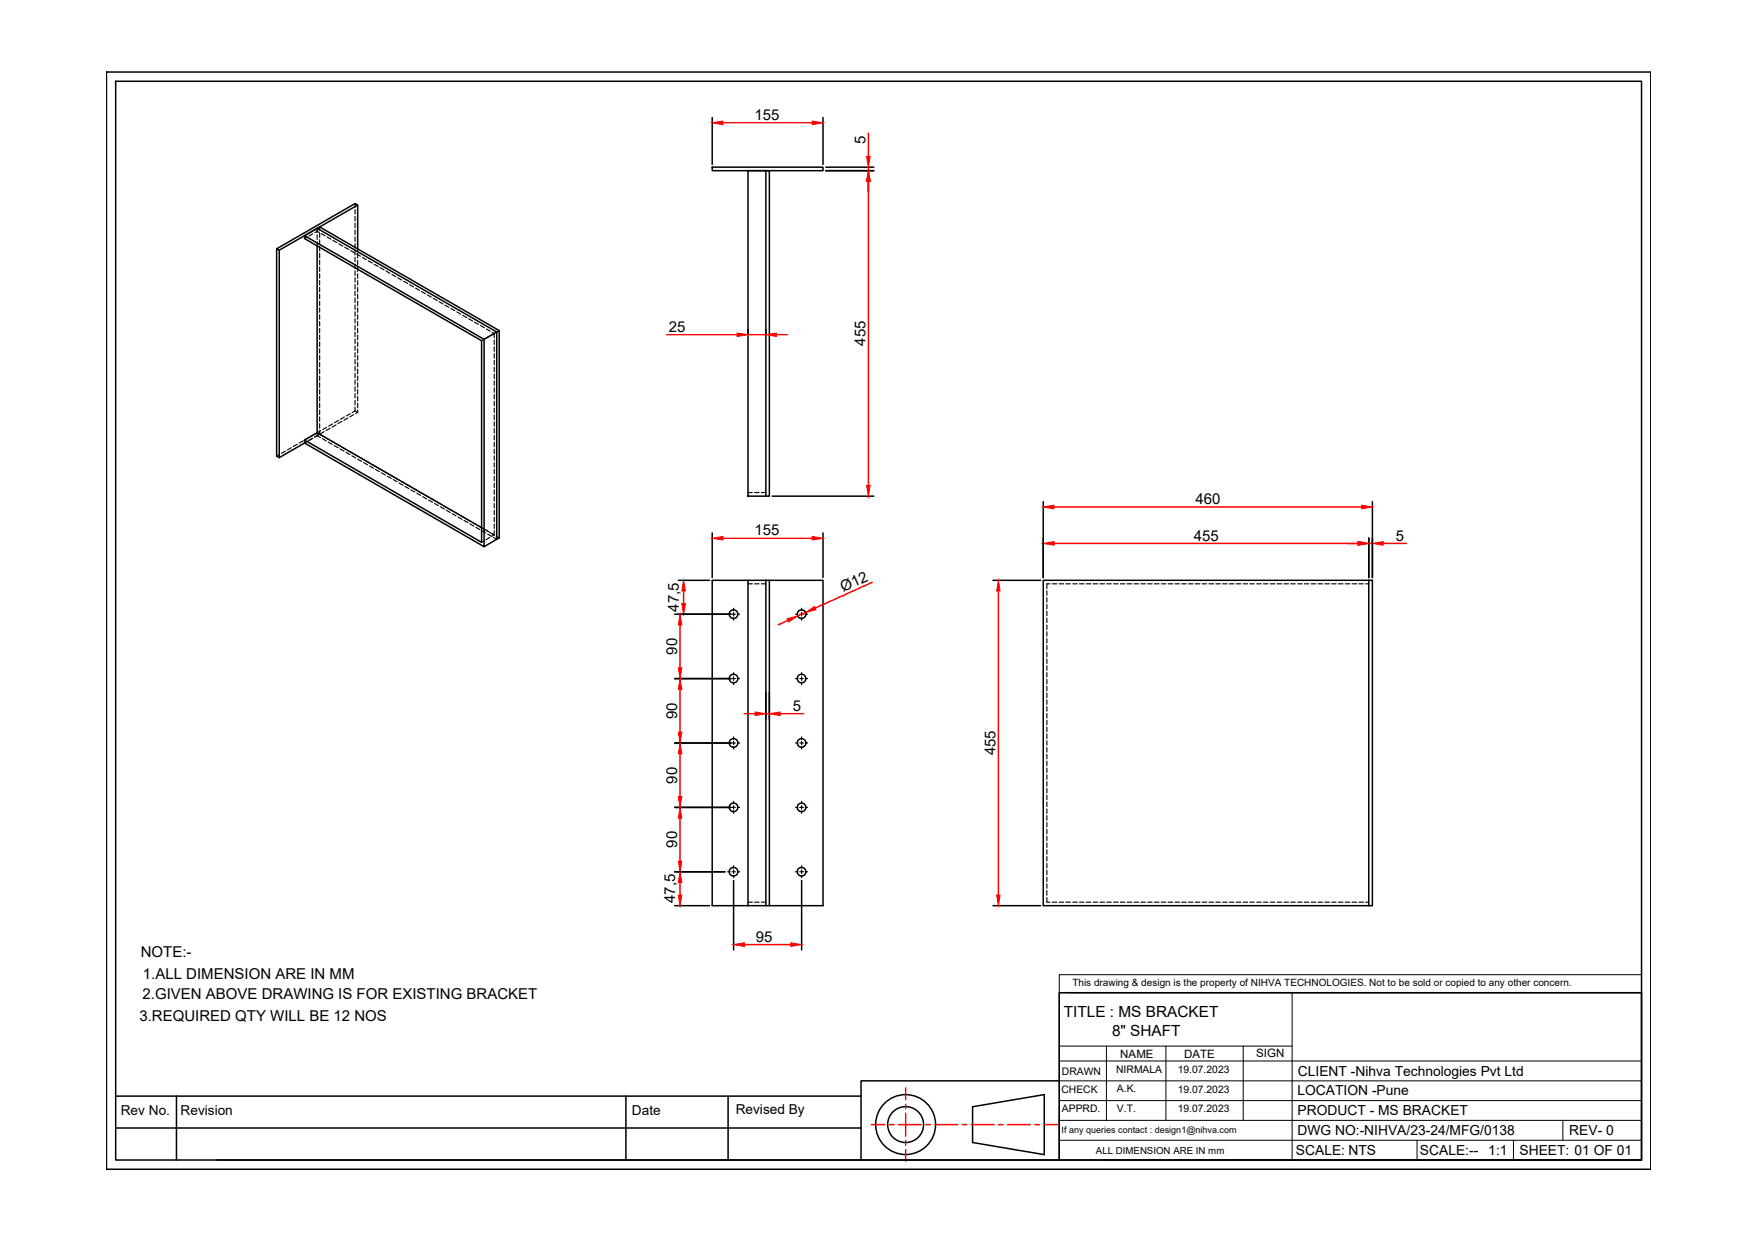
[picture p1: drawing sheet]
<svg xmlns="http://www.w3.org/2000/svg" width="297mm" height="210mm" viewBox="0 0 297 210" stroke-linecap="round" stroke-linejoin="round" font-family="sans-serif">
<!-- layer: 0 -->
<g fill="none" stroke="#000" stroke-width=".25">
<path d="M18 12.2h261.4v185.7h-261.4zM19.6 13.8h258.2v182.6h-258.2zM120.5 19.9v7.9M139.3 19.9v7.9M51.5 39.9l30.4 17.5v35.1l-30.4-17.5v-.5l30 17.3v-34.1l-30-17.3zM51.5 39.9l2.2-1.2 30.4 17.5-2.2 1.2M53.7 38.7l.4-.3 30.4 17.6M60.5 34.7v7.4M120.5 28.3h18.8v.6h-18.8zM126.6 28.9h3v55.1h-3zM129.6 28.9h.6v55.1h-.6M139.8 28.9h8.1"/>
<path d="M139.8 28.3h8.1M46.8 42.1l13.3-7.6 .4 .2-13.2 7.7zM46.8 42.1v35.1l.5 .3M47.3 42.4v35.1l4.2-2.5M53.7 41.6v31.7M126.6 55.8v.9M129.6 55.8v.9M51.5 74.5l2.2-1.2 27.8 16M84.1 91.3l.4-.2v-35.1l-.4 .2v35.1l-2.2 1.2M114.8 98.2h5.3M120.5 90.2v7.6M126.6 98.2h3v55.1h-3z"/>
<path d="M126.6 98.2h-6.1v55.1h6.1M129.6 98.2h.6v55.1h-.6M130.2 98.2h9.1v55.1h-9.1M130.7 84h17.2M139.3 90.2v7.6M168.1 98.2h8M176.6 84.9v12.9M231.7 98.2v55.1h-55.1v-55.1h55.7v55.1h-.6M231.7 91.1v6.7M232.3 84.9v12.9M114.2 104h9.5M114.2 114.9h9.5"/>
<path d="M129.6 117.2v4.5M130.2 117.2v4.5M114.2 125.8h9.5M114.2 136.7h9.5M114.2 153.3h5.9M114.2 147.6h8.5M124.2 149.1v11.7M135.7 149.1v11.7M168.1 153.3h8M179.3 168h98.5v28.4h-98.5zM19.6 190.9h126.1M19.6 185.5h126.1"/>
<path d="M29.9 185.5v10.9M105.9 185.5v10.9M123.2 185.5v10.9M145.7 196.4h33.6M164.6 187.3l12.1-2v10.2l-12.1-2.1zM179.3 183h-33.6v13.4h-109M186.7 196.4h91.1"/>
<circle cx="124.2" cy="104" r=".73"/>
<circle cx="124.2" cy="114.9" r=".73"/>
<circle cx="135.7" cy="114.9" r=".73"/>
<circle cx="135.7" cy="104" r=".73"/>
<circle cx="124.2" cy="125.8" r=".73"/>
<circle cx="124.2" cy="136.7" r=".73"/>
<circle cx="135.7" cy="125.8" r=".73"/>
<circle cx="135.7" cy="136.7" r=".73"/>
<circle cx="124.2" cy="147.6" r=".73"/>
<circle cx="135.7" cy="147.6" r=".73"/>
<circle cx="153.3" cy="190.4" r="5.1"/>
<circle cx="153.3" cy="190.4" r="3"/>
</g>
<g fill="none" stroke="#000" stroke-width=".19">
<path d="M52.9 39.6l-.6 .4M53.7 39.4v-.7v.5l-.4 .2M53.7 39.2l.3 .1M53.7 39.8v.7M54.1 38.4v.7M54.1 39.4v.8M54.4 39.5l.6 .4M60.1 34.5v.6M60.1 35.5v.7M60.1 36.6v.8M60.1 37.8v.7M60.1 38.9v.8"/>
<path d="M51.9 40.2l-.4 .2M53.7 40.9v.7M54.1 40.6v.8M54.1 41.7v.8M54.1 42.9v.8M54.1 44v.8M54.1 45.2v.8M54.1 46.4v.7M54.1 47.5v.8M54.1 48.7v.7M54.1 49.8v.8M54.1 51v.7"/>
<path d="M54.1 52.1v.8M54.1 53.3v.7M54.1 54.4v.8M54.1 55.6v.7M54.1 56.7v.8M54.1 57.9v.8M54.1 59v.8M55.4 40.1l.6 .4M56.3 40.7l.7 .4M57.3 41.3l.7 .4M58.3 41.8l.7 .4M59.4 42.4l.6 .4"/>
<path d="M60.1 40.1v.8M60.1 41.2v.8M60.1 42.4v.8M60.1 43.5v.8M60.1 44.7v.8M60.1 45.8v.8M60.1 47v.8M60.1 48.2v.7M60.1 49.3v.8M60.1 50.5v.7M60.1 51.6v.8M60.1 52.8v.8"/>
<path d="M60.1 53.9v.8M60.1 55.1v.8M60.1 56.2v.8M60.1 57.4v.7M60.1 58.5v.8M60.1 59.7v.8M60.3 43l.7 .4M60.5 42.1v.4M60.5 42.9v.8M60.5 44v.8M60.5 45.2v.8M60.5 46.4v.7"/>
<path d="M60.5 47.5v.8M60.5 48.7v.7M60.5 49.8v.8M60.5 51v.7M60.5 52.1v.8M60.5 53.3v.7M60.5 54.4v.8M60.5 55.6v.7M60.5 56.7v.8M60.5 57.9v.8M60.5 59v.8M61.3 43.6l.7 .4"/>
<path d="M62.3 44.2l.7 .3M63.3 44.7l.7 .4M64.3 45.3l.7 .4M65.3 45.9l.7 .4M66.3 46.5l.7 .3M67.3 47l.7 .4M68.3 47.6l.7 .4M69.3 48.2l.7 .4M70.3 48.8l.7 .3M71.3 49.3l.7 .4M72.3 49.9l.7 .4M73.3 50.5l.7 .4"/>
<path d="M74.3 51.1l.7 .4M75.3 51.6l.7 .4M76.3 52.2l.7 .4M77.3 52.8l.7 .4M78.3 53.4l.7 .4M79.3 54l.7 .3M80.3 54.5l.7 .4M81.3 55.1l.7 .4M81.9 57.4l-.4 .3M82.3 55.7l.7 .4M82.9 56.9l-.7 .4M83.3 56.3l.4 .2"/>
<path d="M83.7 56.5l-.5 .2M83.7 56.5v.7M83.7 57.6v.7M83.7 58.7v.8M83.7 59.9v.7M47.3 76.9l-.5 .3M48.3 76.4l-.7 .4M49.3 75.8l-.7 .4M50.3 75.2l-.7 .4M51.3 74.6l-.7 .4M51.9 74.8l-.4 .2 .4-.2M52.3 74.1l-.7 .3"/>
<path d="M52.9 74.2l-.7 .4M52.9 74.2l-.6 .4M53.3 73.5l-.7 .4M53.7 73.3v.4l-.4 .3M53.9 73.6l-.7 .4M54.1 60.2v.8M54.1 61.3v.8M54.1 62.5v.8M54.1 63.6v.8M54.1 64.8v.8M54.1 66v.7M54.1 67.1v.8"/>
<path d="M54.1 68.3v.7M54.1 69.4v.8M54.1 70.6v.7M54.1 71.7v.8M54.1 72.9v.6M54.3 72.9l-.7 .4M54.6 74.3l.6 .4M54.7 73.8l-.6-.3-.4 .2 .5 .4M54.9 73.1l-.7 .3M55 74l.6 .4M55.3 72.3l-.7 .4M55.6 74.8l.6 .4"/>
<path d="M55.9 72.5l-.7 .4M56 74.6l.7 .4M56.3 71.8l-.7 .3M56.6 75.4l.6 .4M56.9 71.9l-.7 .4M57 75.2l.7 .3M57.3 71.2l-.7 .4M57.6 76l.6 .4M57.9 71.3l-.7 .4M58 75.7l.7 .4M58.3 70.6l-.7 .4M58.5 76.6l.7 .4"/>
<path d="M58.9 70.8l-.7 .3M59 76.3l.6 .4M59.3 70l-.7 .4M59.6 77.2l.6 .3M59.9 70.2l-.7 .4M60 76.9l.6 .4M60.1 60.9v.7M60.1 62v.8M60.1 63.2v.7M60.1 64.3v.8M60.1 65.5v.7M60.1 66.6v.8"/>
<path d="M60.1 67.8v.7M60.1 68.9v.7M60.1 69.6l.4 .2M60.1 69.6l-.5 .2M60.5 60.2v.8M60.5 61.3v.8M60.5 62.5v.8M60.5 63.6v.8M60.5 64.8v.8M60.5 66v.7M60.5 67.1v.8M60.5 68.3v.7"/>
<path d="M60.5 69.4v.4M60.5 69.8l-.3 .2M60.6 77.7l.6 .4M61 77.5l.6 .4M61.6 78.3l.6 .4M62 78l.7 .4M62.5 78.9l.7 .4M63 78.6l.6 .4M63.5 79.5l.7 .3M64 79.2l.6 .4M65 79.8l.6 .4M83.7 61v.8"/>
<path d="M83.7 62.2v.7M83.7 63.3v.8M83.7 64.5v.7M83.7 65.6v.8M83.7 66.8v.7M83.7 67.9v.8M83.7 69.1v.8M83.7 70.2v.8M83.7 71.4v.8M83.7 72.5v.8M83.7 73.7v.8M83.7 74.8v.8"/>
<path d="M83.7 76v.8M83.7 77.2v.7M83.7 78.3v.8M83.7 79.5v.7M64.6 80l.6 .4M65.6 80.6l.6 .4M66 80.3l.6 .5M66.5 81.2l.7 .4M67 80.9l.6 .4M67.5 81.8l.7 .3M68 81.5l.6 .4M68.5 82.3l.7 .4"/>
<path d="M69 82.1l.6 .4M69.5 82.9l.7 .4M70 82.7l.6 .4M70.5 83.5l.7 .4M71 83.2l.6 .4M71.5 84.1l.7 .4M72 83.8l.6 .4M72.5 84.6l.7 .4M73 84.4l.6 .4M73.5 85.2l.7 .4M74 85l.6 .3M74.5 85.8l.7 .4"/>
<path d="M75 85.6l.6 .3M75.5 86.4l.7 .4M76 86.1l.6 .4M76.5 87l.7 .3M77 86.7l.6 .4M77.5 87.5l.7 .4M78 87.3l.6 .4M78.5 88.1l.7 .4M79 87.9l.6 .3M79.5 88.7l.7 .4M80 88.4l.6 .4M80.5 89.3l.7 .3"/>
<path d="M81 89l.6 .4M81.5 89.3l.4 .3M81.5 89.8l.7 .4M81.9 91.6l-.4 .2M82 89.6l.6 .4M82.2 89.7l.7 .4M82.5 90.4l.7 .4M82.9 91l-.7 .4M83 90.2l.6 .4M83.2 90.3l.5 .3-.5 .2M83.5 91l.6 .3M83.7 80.6v.8"/>
<path d="M83.7 81.8v.7M83.7 82.9v.8M83.7 84.1v.7M83.7 85.2v.8M83.7 86.4v.7M83.7 87.5v.8M83.7 88.7v.8M83.7 89.8v.8M83.9 90.7l.6 .4M126.6 98.8h.7M126.6 83.4h.7M127.7 98.8h.8"/>
<path d="M127.7 83.4h.8M128.9 98.8h.7M128.9 83.4h.7M177.7 98.8h-.5v.8M178.1 98.8h.8M179.3 98.8h.7M180.4 98.8h.8M181.6 98.8h.7M182.7 98.8h.8M183.9 98.8h.7M185 98.8h.8M186.2 98.8h.7"/>
<path d="M187.3 98.8h.8M188.5 98.8h.8M189.6 98.8h.8M190.8 98.8h.8M191.9 98.8h.8M193.1 98.8h.8M194.2 98.8h.8M195.4 98.8h.8M196.6 98.8h.7M197.7 98.8h.8M198.9 98.8h.7M200 98.8h.8"/>
<path d="M201.2 98.8h.7M202.3 98.8h.8M203.5 98.8h.7M204.6 98.8h.8M205.8 98.8h.7M206.9 98.8h.8M208.1 98.8h.8M209.2 98.8h.8M210.4 98.8h.8M211.5 98.8h.8M212.7 98.8h.8M213.8 98.8h.8"/>
<path d="M215 98.8h.8M216.2 98.8h.7M217.3 98.8h.8M218.5 98.8h.7M219.6 98.8h.8M220.8 98.8h.7M221.9 98.8h.8M223.1 98.8h.7M224.2 98.8h.8M225.4 98.8h.7M226.5 98.8h.8M227.7 98.8h.8"/>
<path d="M228.8 98.8h.8M230 98.8h.8M231.1 98.8h.6M123.1 104h.5M123.1 114.9h.5M124.2 103.7v.3h-.3M124.2 114.6v.3h-.3M124.2 103v.4M124.2 104.6v.4M124.2 113.9v.4M124.2 115.5v.4M124.5 104h-.3v.3"/>
<path d="M124.5 114.9h-.3v.3M124.8 104h.4M124.8 114.9h.4M134.6 104h.5M134.6 114.9h.5M135.4 104h.3v.3M135.4 114.9h.3v.3M135.7 103.7v.3h.3M135.7 114.6v.3h.3M135.7 103v.4M135.7 104.6v.4M135.7 113.9v.4"/>
<path d="M135.7 115.5v.4M136.3 104h.4M136.3 114.9h.4M177.2 100v.8M177.2 101.2v.7M177.2 102.3v.8M177.2 103.5v.7M177.2 104.6v.8M177.2 105.8v.8M177.2 106.9v.8M177.2 108.1v.8M177.2 109.2v.8"/>
<path d="M177.2 110.4v.8M177.2 111.5v.8M177.2 112.7v.8M177.2 113.9v.7M177.2 115v.8M177.2 116.2v.7M177.2 117.3v.8M177.2 118.5v.7M177.2 119.6v.8M123.1 136.7h.5M123.1 125.8h.5M124.2 136.4v.3h-.3"/>
<path d="M124.2 125.5v.3h-.3M124.2 124.7v.5M124.2 126.4v.4M124.2 135.6v.5M124.2 137.3v.4M124.5 136.7h-.3v.3M124.5 125.8h-.3v.3M124.8 136.7h.4M124.8 125.8h.4M134.6 136.7h.5M134.6 125.8h.5M135.4 136.7h.3v.3"/>
<path d="M135.4 125.8h.3v.3M135.7 136.4v.3h.3M135.7 125.5v.3h.3M135.7 124.7v.5M135.7 126.4v.4M135.7 135.6v.5M135.7 137.3v.4M136.3 136.7h.4M136.3 125.8h.4M177.2 120.8v.7M177.2 121.9v.8M177.2 123.1v.7"/>
<path d="M177.2 124.2v.8M177.2 125.4v.8M177.2 126.5v.8M177.2 127.7v.8M177.2 128.8v.8M177.2 130v.8M177.2 131.1v.8M177.2 132.3v.8M177.2 133.5v.7M177.2 134.6v.8M177.2 135.8v.7M177.2 136.9v.8"/>
<path d="M177.2 138.1v.7M177.2 139.2v.8M123.1 147.6h.5M124.2 147.3v.3h-.3M124.2 146.5v.5M124.2 148.2v.4M124.5 147.6h-.3v.3M124.8 147.6h.4M126.6 152.7h.7M127.7 152.7h.8M128.9 152.7h.7M134.6 147.6h.5"/>
<path d="M135.4 147.6h.3v.3M135.7 147.3v.3h.3M135.7 146.5v.5M135.7 148.2v.4M136.3 147.6h.4M177.2 151.9v.8h.5M177.2 140.4v.7M177.2 141.5v.8M177.2 142.7v.7M177.2 143.8v.8M177.2 145v.8M177.2 146.2v.7"/>
<path d="M177.2 147.3v.8M177.2 148.5v.7M177.2 149.6v.8M177.2 150.7v.8M178.1 152.7h.8M179.3 152.7h.7M180.4 152.7h.8M181.6 152.7h.7M182.7 152.7h.8M183.9 152.7h.7M185 152.7h.8M186.2 152.7h.7"/>
<path d="M187.3 152.7h.8M188.5 152.7h.8M189.6 152.7h.8M190.8 152.7h.8M191.9 152.7h.8M193.1 152.7h.8M194.2 152.7h.8M195.4 152.7h.8M196.6 152.7h.7M197.7 152.7h.8M198.9 152.7h.7M200 152.7h.8"/>
<path d="M201.2 152.7h.7M202.3 152.7h.8M203.5 152.7h.7M204.6 152.7h.8M205.8 152.7h.7M206.9 152.7h.8M208.1 152.7h.8M209.2 152.7h.8M210.4 152.7h.8M211.5 152.7h.8M212.7 152.7h.8M213.8 152.7h.8"/>
<path d="M215 152.7h.8M216.2 152.7h.7M217.3 152.7h.8M218.5 152.7h.7M219.6 152.7h.8M220.8 152.7h.7M221.9 152.7h.8M223.1 152.7h.7M224.2 152.7h.8M225.4 152.7h.7M226.5 152.7h.8M227.7 152.7h.8"/>
<path d="M228.8 152.7h.8M230 152.7h.8M231.1 152.7h.6"/>
</g>
<g fill="none" stroke="#000" stroke-width=".17">
<path d="M179.3 165h98.5v3h-98.5zM179.3 179.6h98.5M179.3 168v28.4M179.3 177.1h39.4M181 168h96.8M187.3 177.1v12.6M197.3 177.1v12.6M210.4 177.1v12.6M218.7 168v28.4M179.3 189.7h98.5M179.3 186.3h98.5M179.3 183h98.5"/>
<path d="M179.3 193h98.5M239.8 193v3.4M256.2 193v3.4M264.5 189.7v3.3"/>
</g>
<g fill="none" stroke="#f00" stroke-width=".25">
<path d="M122.3 20.8h15.2M147 22.5v4M147 28.3v.6M147 30.7v51.5M112.8 56.7h12M126.6 56.7h3M131.4 56.7h1.8M122.3 91.1h15.2M147.6 98.6l-9.6 4.3M178.4 92h51.4M178.4 85.8h52.1M231.7 92h.6"/>
<path d="M234.1 92h3.9M115.1 105.8v7.3M115.1 116.7v7.3M115.7 100v2.2M133.4 105l-1.7 .8M136.3 103.7l-1.3 .6M169 100v51.5M115.1 127.6v7.3M115.1 138.5v7.3M126 120.8h1.8M129.6 120.8h.6M132 120.8h4"/>
<path d="M115.1 149.4v2.1M126 159.9h7.9M147.5 190.4h2.3M150.6 190.4h.7M152.1 190.4h3.8M153.3 184.2v1.9M153.3 186.9v.8M153.3 188.4v3.9M153.3 193.1v.7M153.3 194.6v2M156.7 190.4h.8M158.2 190.4h3.9"/>
<path d="M162.9 190.4h.7M164.4 190.4h3.8M169 190.4h.8M170.5 190.4h3.9M175.2 190.4h.7M176.7 190.4h2.3"/>
</g>
<g fill="#f00" stroke="#f00" stroke-width=".17">
<path d="M120.5 91.1l1.8-.3v.6z"/>
<path d="M137.5 90.8l1.8 .3-1.8 .3z"/>
<path d="M115.7 98.2l.3 1.8h-.6z"/>
<path d="M115.4 102.2h.6l-.3 1.8z"/>
<path d="M115.1 104l.3 1.8h-.6z"/>
<path d="M114.8 113.1h.6l-.3 1.8z"/>
<path d="M115.1 114.9l.3 1.8h-.6z"/>
<path d="M114.8 124h.6l-.3 1.8z"/>
<path d="M115.1 125.8l.3 1.8h-.6z"/>
<path d="M114.8 134.9h.6l-.3 1.8z"/>
<path d="M115.1 136.7l.3 1.8h-.6z"/>
<path d="M114.8 145.8h.6l-.3 1.8z"/>
<path d="M129.6 56.7l1.8-.3v.6z"/>
<path d="M124.8 56.4l1.8 .3-1.8 .3z"/>
<path d="M120.5 20.8l1.8-.3v.6z"/>
<path d="M137.5 20.5l1.8 .3-1.8 .3z"/>
<path d="M147 28.9l.3 1.8h-.6z"/>
<path d="M146.7 82.2h.6l-.3 1.8z"/>
<path d="M146.7 26.5h.6l-.3 1.8z"/>
<path d="M176.6 92l1.8-.3v.6z"/>
<path d="M229.8 91.7l1.9 .3-1.9 .3z"/>
<path d="M169 98.2l.3 1.8h-.6z"/>
<path d="M168.7 151.5h.6l-.3 1.8z"/>
<path d="M133.2 104.8l1.8-.5-1.5 1z"/>
<path d="M136.3 103.7l1.6-1 .2 .5z"/>
<path d="M232.3 92l1.8-.3v.6z"/>
<path d="M127.8 120.5l1.8 .3-1.8 .3z"/>
<path d="M130.2 120.8l1.8-.3v.6z"/>
<path d="M124.2 159.9l1.8-.3v.6z"/>
<path d="M133.9 159.6l1.8 .3-1.8 .3z"/>
<path d="M114.8 151.5h.6l-.3 1.8z"/>
<path d="M115.1 147.6l.3 1.8h-.6z"/>
<path d="M176.6 85.8l1.8-.3v.6z"/>
<path d="M230.5 85.5l1.8 .3-1.8 .3z"/>
</g>
<g font-size="2.6">
<text x="180.1" y="172.2">TITLE : MS BRACKET</text>
<text x="188.2" y="175.4">8&quot; SHAFT</text>
</g>
<g font-size="2.5">
<text x="127.7" y="20.3">155</text>
<text x="146.5" y="24.3" transform="rotate(-90 146.5 24.3)">5</text>
<text x="113.2" y="56.2">25</text>
<text x="146.5" y="58.5" transform="rotate(-90 146.5 58.5)">455</text>
<text x="202.4" y="85.3">460</text>
<text x="127.7" y="90.6">155</text>
<text x="202" y="91.5">455</text>
<text x="236.3" y="91.5">5</text>
<text x="142.7" y="100.2" transform="rotate(-24 142.7 100.2)">Ø12</text>
<text x="114.9" y="103.5" transform="rotate(-90 114.9 103.5)">47,5</text>
<text x="114.6" y="110.8" transform="rotate(-90 114.6 110.8)">90</text>
<text x="114.6" y="121.7" transform="rotate(-90 114.6 121.7)">90</text>
<text x="134.2" y="120.3">5</text>
<text x="168.5" y="127.8" transform="rotate(-90 168.5 127.8)">455</text>
<text x="114.6" y="132.6" transform="rotate(-90 114.6 132.6)">90</text>
<text x="114.6" y="143.5" transform="rotate(-90 114.6 143.5)">90</text>
<text x="114.3" y="152.9" transform="rotate(-90 114.3 152.9)">47,5</text>
<text x="23.8" y="162">NOTE:-</text>
<text x="127.9" y="159.4">95</text>
<text x="24.2" y="165.7">1.ALL DIMENSION ARE IN MM</text>
<text x="23.6" y="172.8">3.REQUIRED QTY WILL BE 12 NOS</text>
<text x="24.1" y="169.1">2.GIVEN ABOVE DRAWING IS FOR EXISTING BRACKET</text>
</g>
<g font-size="2.3">
<text x="219.6" y="185.4">LOCATION -Pune</text>
<text x="219.7" y="182.1">CLIENT -Nihva Technologies Pvt Ltd</text>
<text x="20.4" y="188.8">Rev No.</text>
<text x="30.6" y="188.8">Revision</text>
<text x="107" y="188.8">Date</text>
<text x="124.5" y="188.6">Revised By</text>
<text x="219.6" y="188.8">PRODUCT - MS BRACKET</text>
<text x="219.4" y="195.5">SCALE: NTS</text>
<text x="219.6" y="192.2">DWG NO:-NIHVA/23-24/MFG/0138</text>
<text x="240.3" y="195.5">SCALE:--</text>
<text x="251.9" y="195.5">1:1</text>
<text x="257.2" y="195.5">SHEET: 01 OF 01</text>
<text x="265.6" y="192.1">REV- 0</text>
</g>
<g font-size="2">
<text x="189.6" y="179.1">NAME</text>
<text x="200.4" y="179.1">DATE</text>
<text x="212.6" y="179">SIGN</text>
</g>
<g font-size="1.8">
<text x="179.6" y="185">CHECK</text>
<text x="179.7" y="182">DRAWN</text>
<text x="188.9" y="181.6">NIRMALA</text>
<text x="189" y="184.9">A.K.</text>
<text x="199.3" y="181.6">19.07.2023</text>
<text x="199.3" y="185">19.07.2023</text>
<text x="179.7" y="188.3">APPRD.</text>
<text x="189" y="188.3">V.T.</text>
<text x="199.3" y="188.3">19.07.2023</text>
</g>
<text font-size="1.7" x="181.5" y="166.9">This drawing &amp; design is the property of NIHVA TECHNOLOGIES. Not to be sold or copied to any other concern.</text>
<text font-size="1.6" x="185.5" y="195.3">ALL DIMENSION ARE IN mm</text>
<text font-size="1.5" x="179.7" y="191.8">If any queries contact : design1@nihva.com</text>
</svg>
